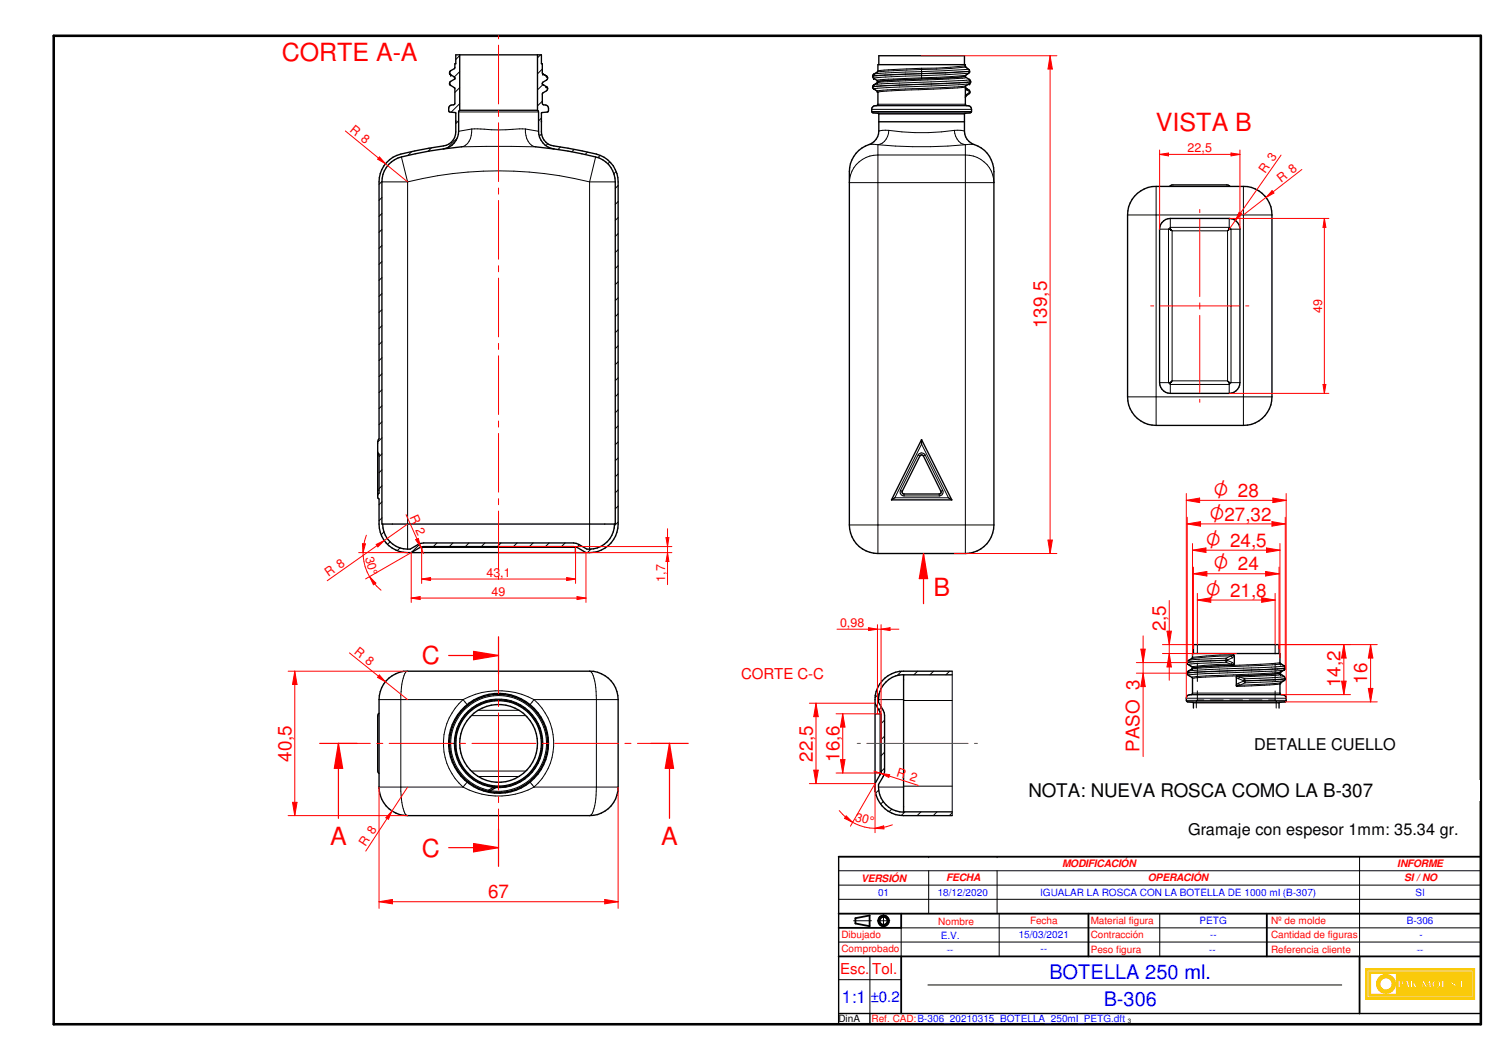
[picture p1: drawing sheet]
<svg xmlns="http://www.w3.org/2000/svg" width="420mm" height="297mm" viewBox="0 0 420 297" stroke-linecap="round" stroke-linejoin="round" font-family="sans-serif">
<path d="M15.1 10h400v277h-400z" fill="none" stroke="#000" stroke-width=".72"/>
<g fill="none" stroke="#000" stroke-width=".51">
<path d="M235.1 256h180M239.8 257.3v1.5M243.7 256.5v3M355.1 256v12M235.1 268h180M235.1 260h17.5M381.1 268v16"/>
<circle cx="247.7" cy="258" r="1.51"/>
<circle cx="247.7" cy="258.1" r="1.12"/>
</g>
<path d="M235.1 240.1v46.9h180v-46.9M235.1 284h180M243.8 284v3" fill="none" stroke="#000" stroke-width=".38"/>
<g fill="none" stroke="#000" stroke-width=".28">
<path d="M235.1 252h180M239.3 258h5M245.9 258h3.5M247.6 256.3v3.5M260.3 244v12M279.5 244v12M280.1 256v12M325.1 256v12M381.1 240.1v27.9M235.1 274.5h17.5M235.1 264h180M252.6 260v8"/>
<path d="M260.1 276h116"/>
</g>
<g fill="#faca0a">
<path d="M382.8 271.4v8.6h30.5v-8.6zM383.2 271.9h29.7v7.7h-29.7z" fill-rule="evenodd"/>
<path d="M383.7 272.3v6.8h28.7v-6.8zM408.2 276.5a.3 .3 0 0 1 .6 0 .3 .3 0 0 1-.6 0zM409.3 274.7h.6v1.9h.8v.2h-1.4zM411 276.4l.3-.1 .1 .4-.4 .1zM384.2 272.8h7.2v5.8h-7.2zM391.9 274.7h.9a.67 .67 0 0 1 .7 .9 .67 .67 0 0 1-1 .4v.8h-.6zM394.1 274.7h.5l.6 2.1h-.6l-.1-.4h-.6l-.2 .4h-.2zM395.3 274.7h.6v1l.8-1h.2l-.5 .7 .8 1.4h-.7l-.4-.9-.2 .9h-.6zM397.3 275.6h.7v.2h-.7zM398.8 274.7h.3l.7 1.4 .8-1.4h.3l.3 2.1h-.7v-1.3l-.7 1.3h-.2l-.7-1.2v1.2h-.5zM401.6 275.2a1.22 1.22 0 0 1 1.8-.3 1.22 1.22 0 0 1 0 1.8 1.22 1.22 0 0 1-1.8-.3l-.2-.4zM404.1 274.7h.6v1.9h.8v.2h-1.4zM406.7 275a.74 .74 0 0 1 .8-.3 .74 .74 0 0 1 .5 .6l-.2 .1a.37 .37 0 0 0-.3-.5 .37 .37 0 0 0-.4 .4l.3 .1a.73 .73 0 0 1 .7 .8 .73 .73 0 0 1-.8 .7 .73 .73 0 0 1-.7-.8h.3a.37 .37 0 0 0 .2 .5 .37 .37 0 0 0 .5-.3l-.2-.2a.75 .75 0 0 1-.7-1.1z" fill-rule="evenodd"/>
</g>
<g fill="none" stroke="#faca0a" stroke-width=".28">
<path d="M391.9 274.7h.9a.6 .6 0 0 1 .7 .5 .6 .6 0 0 1-.6 .7l-.4 .1v.8h-.6zM392.7 276h.1M394.1 274.7h.5l.6 2.1h-.6l-.1-.4h-.6l-.2 .4h-.2zM395.3 274.7h.6v1l.8-1h.2l-.5 .7 .8 1.4h-.7l-.4-.9-.2 .9h-.6zM398.8 274.7h.3l.7 1.4 .8-1.4h.3l.3 2.1h-.7v-1.3l-.7 1.3h-.2l-.7-1.2v1.2h-.5zM406.9 276.3h.1M406.9 276.2v-.1h-.3a.73 .73 0 0 0 .5 .7 .73 .73 0 0 0 .8-.2M406.9 276.3l.1 .3h.3M407.3 276.6h.1M407.4 274.7h.1M407.4 275.4l-.3-.1a.37 .37 0 0 1 .4-.4 .37 .37 0 0 1 .3 .5l.2-.1v-.2a.73 .73 0 0 0-.8-.4 .73 .73 0 0 0-.6 .6l.2 .5 .9 .6M407.4 275.5h.1"/>
<path d="M407.4 275.5a.72 .72 0 0 1 .6 .4 .72 .72 0 0 1-.1 .7M407.7 276.4h.1M407.7 276.4l-.4 .2M407.9 276.6h.1"/>
<circle cx="402.7" cy="275.8" r="1.17"/>
</g>
<path d="M386.4 274.1a2.68 2.68 0 0 1 2.9-.9 2.68 2.68 0 0 1 1.8 2.4h-.9a1.72 1.72 0 0 0-2.6-1.4 1.72 1.72 0 0 0 0 3 1.72 1.72 0 0 0 2.6-1.4h.9a2.66 2.66 0 0 1-3.5 2.4 2.66 2.66 0 0 1-1.2-4.1z" fill-rule="evenodd" fill="#faca0a"/>
<path d="M386.6 273.9a2.68 2.68 0 0 1 2.8-.7 2.68 2.68 0 0 1 1.7 2.4h-.9a1.74 1.74 0 0 0-2.6-1.4 1.74 1.74 0 0 0 0 3 1.74 1.74 0 0 0 2.6-1.4h.9a2.66 2.66 0 0 1-3.7 2.3 2.66 2.66 0 0 1-.8-4.2z" fill="none" stroke="#faca0a" stroke-width=".28"/>
<path d="M392.5 275a.41 .41 0 0 1 .4 .4 .41 .41 0 0 1-.4 .4z" fill-rule="evenodd" fill="#faca0a"/>
<path d="M392.5 275a.41 .41 0 0 1 .4 .4 .41 .41 0 0 1-.4 .4z" fill="none" stroke="#faca0a" stroke-width=".28"/>
<path d="M394.2 275.3l.2 .8h-.5z" fill="#faca0a"/>
<path d="M394.2 275.3l.2 .8h-.5z" fill="none" stroke="#faca0a" stroke-width=".28"/>
<path d="M402.2 275.2a.76 .76 0 0 1 1 .1 .76 .76 0 0 1-.2 1.1 .61 .61 0 0 1-.7 .2 .61 .61 0 0 1-.3-.8z" fill-rule="evenodd" fill="#faca0a"/>
<path d="M382.8 271.4h30.5v8.6h-30.5zM383.2 271.9h29.7v7.7h-29.7zM383.7 272.3h28.7v6.8h-28.7zM384.2 272.8h7.2v5.8h-7.2zM397.3 275.6h.7v.2h-.7zM402.3 275a.79 .79 0 0 1 .9 .8 .79 .79 0 0 1-.9 .8 1.04 1.04 0 0 1 0-1.6zM404.1 274.7h.6v1.9h.8v.2h-1.4zM408.3 276.4a.27 .27 0 0 1 .4 0 .27 .27 0 0 1-.2 .4zM409.3 274.7h.6v1.9h.8v.2h-1.4zM411 276.4l.3-.1 .1 .4-.4 .1z" fill="none" stroke="#faca0a" stroke-width=".28"/>
<path d="M235.1 240.1h180M239.8 258.8l3.9 .7M243.7 256.5l-3.9 .8M252.6 256v4M305.1 256v12M252.6 268v16" fill="none" stroke="#000" stroke-width=".51"/>
<g fill="none" stroke="#000" stroke-width=".28">
<path d="M258.3 19.1l-12.2 .8M258.3 19.1v1M270.7 18.8l1 .8 .1 .4-23.8 1.1-3.4 .3M270.7 18.8l-.2-.3-8.1 .6h-4.1M270.7 18.8l-4.1 .4-16.1 .6-4.6 .4M270.7 18.8h.1M271.6 19.5l-13.3 .6M244.3 30.6h28M244.3 31.2h28M244.7 24.3l-.1 .1M244.7 24.3h-.1M244.7 31.6h27.2"/>
<path d="M245.2 29.6h26.2M245.7 29.6h25.2M246.1 29.2h24.5M246.2 31.7h24.3M246.2 22.8l-.1 .1M246.3 32h24M249.1 36.5l-2.8 .2M249.1 36.5a64.2 64.2 0 0 0 18.4 0M249.1 36.5a4 4 0 0 1-3 4.1M250.6 22.4l-4.3 .4M252.3 22.4l-6.2 .4M254.2 22.3l-2.6 .1"/>
<path d="M258.3 20.1v.5l-10.2 .4-3.5 .3M258.3 20.1l-10 .3-3.4 .4M258.3 22.1l-4.9 .2M265.5 21.8l-10.1 .4M266.5 21.8l4-.4-3.5 .4-8.7 .3M267.5 36.5l2.8 .2M267.5 36.5a4.1 4.1 0 0 0 3.1 4.1M270.5 24.4l-5 .4-17 .7-2.4 .4M270.6 24.8l.3 .4M270.7 24l-3.2 .4-18.8 .8-2.8 .3M270.7 24.7l.2 .5M270.8 21.8l-24.9 1.4"/>
<path d="M270.9 26.5l-.3 .4M270.9 25.2l.9 .5M270.9 26.5l-.1 .4M271.2 23.1l-26.5 1.2M271.2 23l-22.9 1-3.6 .3M271.5 20.5l-.8 .6-4.1 .4-17.6 .7-3.1 .3M271.5 20.5l.3-.5-13.5 .7v1.4M271.5 20.5l-26.6 1.4M271.6 25.2l.2 .5M271.8 25.7l-.2 .5M271.8 23.5l-6.6 .4-16.6 .7-3.7 .3M271.8 22.3l-1.9 .3-21.4 .8-3.6 .3"/>
<path d="M271.8 25.7h.1M271.9 25.8l-1 .7M272.1 22.9l-.9 .2M272.1 22.9l-.9 .1M240 46.1a8 8 0 0 1 6.1-2.7h24.5a8 8 0 0 1 8 7.8h-40.5a8 8 0 0 1 1.9-5.1zM243.6 40.5l2.5 .1M246.1 40.6v114.5M246.1 40.6a131.2 131.2 0 0 0 24.5 0M270.6 40.6v114.5M273.1 40.5l-2.5 .1M252.4 137.4a1.09 1.09 0 0 0 1 1.6M252.4 137.4l.5 .3"/>
<path d="M253.4 139h9.9M253.4 138.4v.6M257.3 127.5l-4.9 9.9M257.3 127.5a1.13 1.13 0 0 1 2 0M257.3 127.5l.5 .3M258.3 124.5l7.5 15h-15zM259.3 127.5l4.9 9.9M259.3 127.5l-.5 .3M263.3 138.4v.6M264.2 137.4a1.09 1.09 0 0 1-.9 1.6M264.2 137.4l-.5 .3M238.1 147.1h40.5"/>
<path d="M235.1 248h180M235.1 244h180M235.1 240h180M260.3 240.1h.1M279.5 240.1h.1M243.8 268v16M252.6 260h162.5"/>
</g>
<g fill="none" stroke="#000" stroke-width=".38">
<path d="M246.3 18.1v-2.5h24v2.5M270.5 18.5l1.1 1 .2 .5M270.6 18.6v-.5h-24.5v1.8l-1.4 1.1-.1 .3 .1 .5 1.4 1.1M246.1 22.9l-.2 .3a1.83 1.83 0 0 0-1.3 1.1M246.3 34.1h24M270.6 24.4l.4 .5M270.6 21.3l.1 .4 1 .6 .4 .6M270.8 24.8l.8 .4 .3 .6-1.3 1.5M271 20.9l-.5 .5M271.8 20l-.1 .3-.6 .5M272.1 22.9a1.65 1.65 0 0 1-1.4 1.1l-.1 5.2a1.01 1.01 0 0 0 1.2 .5 1.42 1.42 0 0 1 .4 1.8l-1.8 .3-.1 4.9a4 4 0 0 0 2.8 3.8 8 8 0 0 1 5.5 7.6v99a8 8 0 0 1-8 8h-24.5a8 8 0 0 1-8-8v-99a8.3 8.3 0 0 1 6.2-7.9 4.1 4.1 0 0 0 2-3.5v-4.7l-.1-.3-1.5-.1a1.18 1.18 0 0 1-.3-1.4 1.18 1.18 0 0 1 1.3-.6l.4-.4v-3.3l-.2-.3a1.78 1.78 0 0 1-1.3-1.2M250.8 139.5l-.9 .6"/>
<path d="M257.8 127.8a.55 .55 0 0 1 1 0l4.9 9.9a.51 .51 0 0 1-.4 .7h-9.9a.55 .55 0 0 1-.5-.7zM258.3 123.2l-8.4 16.9M258.3 123.2l8.5 16.9M258.3 123.2v1.3M265.8 139.5l1 .6M249.9 140.1h16.9"/>
</g>
<g fill="#000">
<circle cx="270.5" cy="18.5" r=".19"/>
<circle cx="244.6" cy="24.3" r=".19"/>
<circle cx="244.9" cy="22" r=".19"/>
<circle cx="244.9" cy="20.8" r=".19"/>
<circle cx="244.9" cy="23.7" r=".19"/>
<circle cx="245.9" cy="22.6" r=".19"/>
<circle cx="245.9" cy="25.6" r=".19"/>
<circle cx="245.9" cy="23.2" r=".19"/>
<circle cx="246.1" cy="22.9" r=".19"/>
<circle cx="271" cy="24.9" r=".19"/>
<circle cx="271.7" cy="22.3" r=".19"/>
<circle cx="271.8" cy="20" r=".19"/>
<circle cx="271.8" cy="23.5" r=".19"/>
<circle cx="272.1" cy="22.9" r=".19"/>
</g>
<g fill="#fff">
<path d="M351.6 206.1h51.4v5.1h-51.4z" fill-rule="evenodd"/>
<path d="M333 230h78.6v5.1h-78.6z" fill-rule="evenodd"/>
</g>
<g fill="none" stroke="#000" stroke-width=".28">
<path d="M106.2 196h23.6M114.2 188.1a1.38 1.38 0 0 0-1 1.3l-.6 2.3-.3 3.2v26.8l.3 3.2 .6 2.4a1.38 1.38 0 0 0 1 1.3M129.8 196a21.2 21.2 0 0 1 19.9 0M129.8 196a16.4 16.4 0 0 0 0 24.6M129.8 196l1.1 1.4M134 199.1h11.5M149.7 196a16.4 16.4 0 0 1 0 24.6M149.7 196h23.6M149.7 196l-1.1 1.4M165.3 188.1a1.95 1.95 0 0 1 1.2 1.9l.5 2.7 .2 3.3v24.6a14.5 14.5 0 0 1-1.4 7.7l-.5 .3M126 208.3h1.5M130.9 219.2l-1.1 1.4"/>
<path d="M132.1 216.1h15.3M132.1 200.5h15.3M134 217.6h11.5M148.6 219.2l1.1 1.4M106.2 220.6h23.6M129.8 220.6a20.9 20.9 0 0 0 19.9 0M136.9 221.4l-.1 .3M136.9 221.4a13.4 13.4 0 0 1-7.5-21.6 13.4 13.4 0 0 1 22.7 3.1 13.4 13.4 0 0 1-13 18.8l-1.6-.1M136.9 221.4l.4 .3M138.3 220.7l-1.4 .7M138.3 220.7a12.4 12.4 0 0 1-9.2-18.8 12.4 12.4 0 0 1 21-.5 12.4 12.4 0 0 1-8.3 19.2l-2.9 .1M138.3 220.7l.3 .2"/>
<path d="M139 220.6l-.7 .1M149.7 220.6h23.6"/>
</g>
<g fill="none" stroke="#000" stroke-width=".38">
<path d="M106.2 199.9l-.3 .9v15.1l.3 .8M108.2 190.8a8.1 8.1 0 0 1 6-2.7h51.1a8 8 0 0 1 8 7.9v24.6a8 8 0 0 1-8 8h-51.1a8 8 0 0 1-8-8v-24.6a8.2 8.2 0 0 1 2-5.2zM105.9 208.3h.3M137.2 221.7a13.7 13.7 0 0 1-8.3-21.8 13.7 13.7 0 0 1 23.2 2.5 13.7 13.7 0 0 1-1.6 14.4 13.7 13.7 0 0 1-13.6 4.9M139.2 220.6l-1.9 1.1"/>
<circle cx="139.7" cy="208.3" r="10.9"/>
<circle cx="139.7" cy="208.3" r="14"/>
<circle cx="139.7" cy="208.3" r="12"/>
<circle cx="139.8" cy="208.3" r="12.3"/>
</g>
<g fill="#000">
<circle cx="137.3" cy="221.7" r=".19"/>
<circle cx="142.2" cy="221.8" r=".19"/>
</g>
<path d="M94.9 208.3h8.9M105.6 208.3h1.7M109.1 208.3h17.9M128.8 208.3h1.7M132.3 208.3h17.9M152 208.3h1.7M155.5 208.3h17.9M175.2 208.3h1.7M178.7 208.3h9" fill="none" stroke="#f00" stroke-width=".28"/>
<path d="M100.1 208.3h-5.2v21M182.4 208.3h5.3" fill="none" stroke="#f00" stroke-width=".34"/>
<path d="M94.9 208.3l1.1 7h-2.3z" fill="#f00"/>
<path d="M94.9 208.3l1.1 7h-2.3zM187.7 208.3v21" fill="none" stroke="#f00" stroke-width=".34"/>
<path d="M187.7 208.3l1.1 7h-2.3z" fill="#f00"/>
<path d="M89.6 208.3h5.3M187.7 208.3l1.1 7h-2.3zM187.7 208.3h5.2" fill="none" stroke="#f00" stroke-width=".34"/>
<g fill="none" stroke="#000" stroke-width=".28">
<path d="M128.9 15.6l-1.1 1.1M151.5 15.4l-.8 .8M152 19.3l-1.3 1.4M128.1 38.7l-2.6 2.7M128.6 33.8l-.8 .8M128.6 31.4h22.3M128.9 20.1l-1.6 1.5M128.9 24.6l-1.4 1.3M128.9 29l-2.4 2.4M132.2 36.2l-3.6 .6M132.2 36.2l.8-.1a80.5 80.5 0 0 0 13.5 0l.8 .1M132.2 36.2a4.4 4.4 0 0 1-2.9 4.9h20.9a4.4 4.4 0 0 1-2.9-4.9"/>
<path d="M147.3 36.2l3.6 .6M151.8 33.1l-.9 .8M151.8 37.5l-.6 .7M152 28.4l-1.3 1.3M152.2 23.7l-1.5 1.5M153.7 31.1l-.3 .3M107 50.8l-.8 .8M107 55.3l-.8 .8M107 59.8l-.8 .8M107 51h7.2M112.5 44l1.7 7M114.2 51v102.9"/>
<path d="M114.2 51a106.8 106.8 0 0 1 51.1 0M115.4 42.5l-1.1 1.1M120.9 41.4l-.9 1M153.5 40.3l-.5 .5M157.1 41.2l-.7 .7M160.9 41.9l-.6 .6M164.7 42.6l-.7 .7M165.3 51v102.9M165.3 51h7.2M167 44l-1.7 7M168.2 43.6l-.6 .6M170.9 45.3l-.5 .6"/>
<path d="M172.7 48l-.6 .7M173.3 52l-.8 .8M173.3 56.5l-.8 .8M107 64.3l-.8 .8M107 68.8l-.8 .8M107 73.3l-.8 .8M107 77.8l-.8 .8M173.3 61l-.8 .8M173.3 65.4l-.8 .9M173.3 70l-.8 .7M173.3 74.5l-.8 .7M173.3 79l-.8 .8"/>
<path d="M107 82.3l-.8 .8M107 86.8l-.8 .7M107 91.3l-.8 .8M107 95.8l-.8 .8M173.3 83.4l-.8 .8M173.3 87.9l-.8 .8M173.3 92.4l-.8 .8M173.3 96.9l-.8 .8M107 100.2l-.8 .8M107 104.7l-.8 .8M107 109.2l-.8 .8M107 113.7l-.8 .8"/>
<path d="M107 118.2l-.8 .8M173.3 101.4l-.8 .8M173.3 105.9l-.8 .8M173.3 110.4l-.8 .8M173.3 114.9l-.8 .8M173.3 119.3l-.8 .8M105.9 127.3l.3 .3M105.9 137.2l.3 .2M107 122.7l-1.1 1.2M107 127.2l-.8 .8M107 131.7l-.8 .8M107 136.1l-.8 .8"/>
<path d="M173.3 123.8l-.8 .8M173.3 128.3l-.8 .8M173.3 132.8l-.8 .8M173.3 137.3l-.8 .8M107 140.6l-.8 .8M107 145.1l-.8 .8M107.6 149.1l-.8 .8M109.3 151.8l-.7 .7M112.1 153.5l-.8 .8M117.8 152.3l-2.5 2.5M117.9 153.4h.2M118.3 154.9v-1.5h42.9v1.5"/>
<path d="M118.6 153.2h.1M122.5 152.1l-1 1.1M126.9 152.1l-.9 1.1M131.4 152.1l-.9 1.1M135.9 152.1l-1 1.1M140.4 152.1l-1 1.1M144.9 152.1l-1 1.1M149.4 152.1l-1 1.1M153.9 152.1l-1 1.1M158.4 152.1l-1 1.1M160.8 153.2h.1M160.9 153.2h.2"/>
<path d="M162.4 152.7l-1 .7M165.7 153.8l-1 1.1M173.3 141.8l-.8 .8M173.3 146.3l-1.1 1"/>
</g>
<g fill="none" stroke="#000" stroke-width=".38">
<path d="M128.9 15.4v15.5M150.7 15.4v15.5M126 23.4l.1 .3M126.1 23.7l1.4 1v4.3a1.04 1.04 0 0 1-1.2 .5 1.25 1.25 0 0 0-.2 1.9l1.7 .3v5.3a4 4 0 0 1-3.5 3.9 92.6 92.6 0 0 0-13.1 2.7 7.9 7.9 0 0 0-5 7.4v71.9l-.3 1.3v15.1l.3 .5v7.1a8 8 0 0 0 8 8h51.1a8 8 0 0 0 8-8v-95.9a8 8 0 0 0-6.1-7.8l-12-2.3a3.9 3.9 0 0 1-3.4-3.9v-5.3l1.6-.3a1.16 1.16 0 0 0 .3-1.4 1.16 1.16 0 0 0-1.4-.6l-.3-.4 .1-2.8a2.05 2.05 0 0 0 1.4-1.3l-.2-.5-1.1-.7M126.1 23.7l.2 .3M126.1 20.8l.2 .2M127.3 21.5l.2 .6-1.3 .8-.2 .5M127.3 21.6l.1 .1M128.9 30.9l-.3 .5v5.4a5 5 0 0 1-4.4 4.9M128.9 30.9h21.8M150.7 30.9l.2 .5v5.4a5 5 0 0 0 4.4 4.9M152 23.4l.2 .3"/>
<path d="M152.2 20.7l-.2-.3v-2.5h-.2v-2.5h-24v2.5h-.3v1.2l-1.3 .8a.68 .68 0 0 0 .1 1.1l1 .5M152.2 20.7l1 .6 .3 .6a2.19 2.19 0 0 1-1.4 1.3l-.1 .2M152.2 20.7l.9 .6M152.2 23.7l.2 .2M124.2 41.7a95.9 95.9 0 0 0-12.7 2.6 7.3 7.3 0 0 0-4.5 6.7v95.9h65.5v-95.9a7.2 7.2 0 0 0-5.5-7l-7.8-1.7-3.9-.6M129.3 41.1l-5.1 .6M150.2 41.1l5.1 .6M105.9 126.7l.3 .6v10.9l-.3 .6M107.3 146.9a7.1 7.1 0 0 0 7.7 7l2.2-1.3 1.5-.5h42.1l1.5 .5a5.1 5.1 0 0 0 6.1 .5 7 7 0 0 0 3.8-6.2M115.3 154.9l2.4-1.5 1-.2h42.1l1 .2 2.4 1.5"/>
</g>
<g fill="#000">
<circle cx="126" cy="20.4" r=".19"/>
<circle cx="126" cy="23.4" r=".19"/>
<circle cx="126.3" cy="21" r=".19"/>
<circle cx="126.4" cy="21" r=".19"/>
<circle cx="127.5" cy="21.9" r=".19"/>
<circle cx="127.8" cy="33.9" r=".19"/>
<circle cx="151.8" cy="33.9" r=".19"/>
<circle cx="152" cy="23.4" r=".19"/>
<circle cx="152.1" cy="20.7" r=".19"/>
<circle cx="152.2" cy="20.7" r=".19"/>
<circle cx="153.1" cy="24.3" r=".19"/>
<circle cx="153.2" cy="21.3" r=".19"/>
<circle cx="153.2" cy="24.3" r=".19"/>
</g>
<path d="M258.3 15.6h37.9M294.3 15.6l.7 3.7h-1.3zM267.5 155.1h28.7" fill="none" stroke="#f00" stroke-width=".28"/>
<path d="M294.3 15.6l.7 3.7h-1.3z" fill="#f00"/>
<path d="M293.7 151.3h1.3l-.7 3.8z" fill="none" stroke="#f00" stroke-width=".28"/>
<path d="M293.7 151.3h1.3l-.7 3.8z" fill="#f00"/>
<path d="M294.3 15.6v139.5M139.7 154.9h48.6M139.7 153.2h48.6M187.1 154.9l.4 2.5h-.8z" fill="none" stroke="#f00" stroke-width=".28"/>
<path d="M187.1 154.9l.4 2.5h-.8z" fill="#f00"/>
<path d="M186.7 150.7h.8l-.4 2.5z" fill="none" stroke="#f00" stroke-width=".28"/>
<path d="M186.7 150.7h.8l-.4 2.5z" fill="#f00"/>
<path d="M105.4 152.6l2.3-1.1-1.8 1.7zM114.2 146.9l-22.5 15.8M187.1 148.2v15.6" fill="none" stroke="#f00" stroke-width=".28"/>
<path d="M105.4 152.6l2.3-1.1-1.8 1.7z" fill="#f00"/>
<path d="M96.8 36.7l17.4 14.3M106.4 44l1.7 1.9-2.2-1.3z" fill="none" stroke="#f00" stroke-width=".28"/>
<path d="M106.4 44l1.7 1.9-2.2-1.3z" fill="#f00"/>
<path d="M109.9 227.2l-1 2.4-.7-.4zM114.2 220.6l-11.7 17.9" fill="none" stroke="#f00" stroke-width=".28"/>
<path d="M109.9 227.2l-1 2.4-.7-.4z" fill="#f00"/>
<path d="M97.9 183l16.3 13M106.3 189.1l1.7 2-2.2-1.3z" fill="none" stroke="#f00" stroke-width=".28"/>
<path d="M106.3 189.1l1.7 2-2.2-1.3z" fill="#f00"/>
<path d="M258.9 155.2v14" fill="none" stroke="#f00" stroke-width=".34"/>
<path d="M258.9 155.2l1.1 6.9h-2.3z" fill="#f00"/>
<path d="M258.9 155.2l1.1 6.9h-2.3z" fill="none" stroke="#f00" stroke-width=".34"/>
<g fill="none" stroke="#000" stroke-width=".28">
<path d="M324.1 52.2v67M348.5 52.2v67M316 60.2h40.5M325 64.2l2.9 .1M328 61.2l.1 2.8M328.1 64.4h.1M328.1 64.1l.1 .1M328.2 64.3h.1M328.2 64.5l.3 .2M328.4 64.5l.1 .2M328.5 64.7h15.6M328.5 64.7v42"/>
<path d="M344.1 64.7v42M344.2 64.6h-.1M344.3 64.5l-.2 .2M344.4 64.2l-.2 .3M344.5 64v.2M344.5 63.7h-16.5l-.5 .5v43l.5 .5h16.5l.5-.5M344.5 61.2v2.5M344.5 63.7l.5 .5v43M344.6 64.3l-.2 .1M347.5 64.2l-2.7 .1M316 111.2h40.5M325 107.2h2.6"/>
<path d="M327.7 107.2h-.1M327.8 107.2h.1M328.1 107.4l-.1 2.8M328.2 107.1v.1M328.3 106.9l-.4 .2M328.5 106.8h-.1M328.5 106.7h15.6M328.5 106.7l-.2 .3M328.5 106.7v.1M344.1 106.7l.1 .2M344.1 106.8h.1M344.2 107l.2 .2"/>
<path d="M344.3 106.9l.4 .2M344.5 107.3v.2M344.5 107.5v2.7M344.7 107.2h.1M345 107.2h2.5"/>
</g>
<path d="M318 55a7.9 7.9 0 0 1 6.1-2.8h24.4a8 8 0 0 1 8 8v51a8 8 0 0 1-8 8h-24.4a8 8 0 0 1-8.1-8v-51a7.6 7.6 0 0 1 2-5.2zM327.9 52.2l.8-.4h15.1l1 .4M325.7 62.4a2.85 2.85 0 0 1 2.3-1.2h16.5a3.1 3.1 0 0 1 3 3v43a3.1 3.1 0 0 1-3 3h-16.5a3.1 3.1 0 0 1-3-3v-43l.3-1.3z" fill="none" stroke="#000" stroke-width=".38"/>
<g fill="none" stroke="#f00" stroke-width=".28">
<path d="M139.7 10v.9M139.7 12.7v16.4M139.7 30.9v1.7M139.7 34.4v16.5M139.7 52.7v1.7M139.7 56.2v16.4M139.7 74.5v1.7M139.7 77.9v16.5M139.7 96.2v1.7M139.7 99.7v16.5M139.7 118v1.7M139.7 121.5v16.4"/>
<path d="M139.7 139.7v1.7M115.3 154.9v13.9M139.7 143.2v16.5M164.2 154.9v13.9M115.3 167.6l2.5-.4v.8zM139.7 161.5v.8"/>
</g>
<path d="M115.3 167.6l2.5-.4v.8z" fill="#f00"/>
<path d="M161.7 167.2l2.5 .4-2.5 .4z" fill="none" stroke="#f00" stroke-width=".28"/>
<path d="M161.7 167.2l2.5 .4-2.5 .4z" fill="#f00"/>
<path d="M118.2 153.2v10.3M161.3 153.2v10.3M115.3 167.6h48.9M118.2 162.3l2.5-.5v.9z" fill="none" stroke="#f00" stroke-width=".28"/>
<path d="M118.2 162.3l2.5-.5v.9z" fill="#f00"/>
<path d="M158.8 161.8l2.5 .5-2.5 .4z" fill="none" stroke="#f00" stroke-width=".28"/>
<path d="M158.8 161.8l2.5 .5-2.5 .4z" fill="#f00"/>
<path d="M113.8 144.2l4.9 11M116.5 151.2l.8-.3 .6 2.4zM118.2 162.3h43.1" fill="none" stroke="#f00" stroke-width=".28"/>
<path d="M116.5 151.2l.8-.3 .6 2.4z" fill="#f00"/>
<path d="M100.5 154.9h13.7M101.6 152.4h.8l-.6 2.5zM115.3 154.9l-12.8 7.3" fill="none" stroke="#f00" stroke-width=".28"/>
<path d="M101.6 152.4h.8l-.6 2.5z" fill="#f00"/>
<path d="M103.6 161.6l1.8 1.8-.7 .5z" fill="none" stroke="#f00" stroke-width=".28"/>
<path d="M103.6 161.6l1.8 1.8-.7 .5z" fill="#f00"/>
<path d="M344.5 61.2h28M371.2 61.2l.4 2.5h-.8zM344.5 110.2h28M102.7 150a13.5 13.5 0 0 0 4.1 15.4" fill="none" stroke="#f00" stroke-width=".28"/>
<path d="M371.2 61.2l.4 2.5h-.8z" fill="#f00"/>
<path d="M370.8 107.7h.8l-.4 2.5z" fill="none" stroke="#f00" stroke-width=".28"/>
<path d="M370.8 107.7h.8l-.4 2.5z" fill="#f00"/>
<path d="M325 42v22.2M325 43.3l2.5-.4v.8zM347.5 42v22.2M371.2 61.2v49" fill="none" stroke="#f00" stroke-width=".28"/>
<path d="M325 43.3l2.5-.4v.8z" fill="#f00"/>
<path d="M345 42.9l2.5 .4-2.5 .4z" fill="none" stroke="#f00" stroke-width=".28"/>
<path d="M345 42.9l2.5 .4-2.5 .4z" fill="#f00"/>
<path d="M325 43.3h22.5M347.3 59.5l.8 .4-1.8 1.9zM359.1 43.5l-14.6 20.7" fill="none" stroke="#f00" stroke-width=".28"/>
<path d="M347.3 59.5l.8 .4-1.8 1.9z" fill="#f00"/>
<path d="M356.6 53.4l.5 .7-2.2 1.2zM364.9 47.5l-16.4 12.7" fill="none" stroke="#f00" stroke-width=".28"/>
<path d="M356.6 53.4l.5 .7-2.2 1.2z" fill="#f00"/>
<g fill="none" stroke="#f00" stroke-width=".28">
<path d="M336.3 58.7v.9M336.3 61.4v21.7M322.5 85.7h.9M325.2 85.7h22.2M336.3 84.9v1.7M336.3 88.4v21.7M349.2 85.7h.8M336.3 111.9v.8M139.7 183.7v10.8M139.7 196.3v1.7M139.7 199.8v21.6M139.7 223.2v1.7"/>
<path d="M139.7 226.7v10.8"/>
</g>
<path d="M125.8 183.7h13.9v5.2M139.7 232.3v5.2" fill="none" stroke="#f00" stroke-width=".34"/>
<path d="M132.7 182.5l7 1.2-7 1.2z" fill="#f00"/>
<path d="M132.7 182.5l7 1.2-7 1.2zM125.8 237.5h13.9" fill="none" stroke="#f00" stroke-width=".34"/>
<path d="M132.7 236.4l7 1.1-7 1.2z" fill="#f00"/>
<path d="M139.7 178.4v5.3M132.7 236.4l7 1.1-7 1.2zM139.7 237.5v5.3" fill="none" stroke="#f00" stroke-width=".34"/>
<g fill="none" stroke="#000" stroke-width=".28">
<path d="M246.2 196h7.1M246.5 194.3l-1.2 1.2M246.7 199.6v.3M247 198.2l-.7 .7M252.7 188.1l-1.3 1.2M253.3 196.3h13.6M257.2 188.1l-1.1 1M261.7 188.1l-1.1 1M266.2 188.1l-1.1 1M266.9 188.1v40.5M245.3 200.1h1.4M246.7 200.1v16.5h-1.4"/>
<path d="M246.7 216.7v.2M246.9 200.4l.1 .1M247.9 201.8l-.9 1M247.9 206.3l-.9 1M247.9 210.8l-.9 1M247.9 215.3l-1 1M246.2 220.6h7.1M246.3 221.4l-.9 .8M247.6 224.6l-.8 .7M250 226.7l-.8 .8M253.3 220.3h13.6M253.7 227.5l-1.1 1"/>
<path d="M258.1 227.5l-1 1.1M262.6 227.5l-1 1.1M266.9 227.8l-.8 .8"/>
</g>
<circle cx="253.3" cy="189.1" r=".19" fill="#000"/>
<path d="M245.3 197.1l1.4 2.5 .3 .9v15.6l-.3 1-1.4 2.5M253.3 189.1a7.1 7.1 0 0 0-7.1 7.7l1.4 2.3 .3 1.4v15.6l-.3 1.5a5.1 5.1 0 0 0-.6 6.1 7 7 0 0 0 6.3 3.9v-38.5h13.6M266.9 188.1h-13.6a8 8 0 0 0-8 7.9v24.6a8 8 0 0 0 8 8h13.6M253.3 227.5h13.6" fill="none" stroke="#000" stroke-width=".38"/>
<path d="M80.8 188.1h33.4M82.6 188.1l.7 3.7h-1.3zM80.8 228.6h33.4" fill="none" stroke="#f00" stroke-width=".28"/>
<path d="M82.6 188.1l.7 3.7h-1.3z" fill="#f00"/>
<path d="M82 224.8h1.3l-.7 3.8z" fill="none" stroke="#f00" stroke-width=".28"/>
<path d="M82 224.8h1.3l-.7 3.8z" fill="#f00"/>
<path d="M82.6 188.1v40.5M106.2 220.6v34M173.3 220.6v34M169.5 252.1l3.8 .6-3.8 .6z" fill="none" stroke="#f00" stroke-width=".28"/>
<path d="M169.5 252.1l3.8 .6-3.8 .6z" fill="#f00"/>
<path d="M106.2 252.7l3.8-.6v1.2z" fill="none" stroke="#f00" stroke-width=".28"/>
<path d="M106.2 252.7l3.8-.6v1.2z" fill="#f00"/>
<path d="M243.4 175.9l2.5 .4-2.5 .4zM245.9 175v25.1M247 175v33.3M106.2 252.7h67.1" fill="none" stroke="#f00" stroke-width=".28"/>
<path d="M243.4 175.9l2.5 .4-2.5 .4z" fill="#f00"/>
<path d="M247 176.3l2.5-.4v.8z" fill="none" stroke="#f00" stroke-width=".28"/>
<path d="M247 176.3l2.5-.4v.8z" fill="#f00"/>
<path d="M234.6 176.3h17.4M237.2 228.6l1.8 1.8-2.3-1.1zM238.4 231.5l6.9-11.9v13.7" fill="none" stroke="#f00" stroke-width=".28"/>
<path d="M240.3 208.3h.9M242.9 208.3h28.4M273.1 208.3h.9" fill="none" stroke="#808000" stroke-width=".28"/>
<path d="M237.2 228.6l1.8 1.8-2.3-1.1z" fill="#f00"/>
<path d="M245.3 232.1l2.4-.7 .1 .9z" fill="none" stroke="#f00" stroke-width=".28"/>
<path d="M245.3 232.1l2.4-.7 .1 .9z" fill="#f00"/>
<path d="M244.9 216.1l12.5 4M246.8 216.7l2.6 .4-.3 .7zM235.2 227.2a12.7 12.7 0 0 0 14.9 3.9" fill="none" stroke="#f00" stroke-width=".28"/>
<path d="M246.8 216.7l2.6 .4-.3 .7z" fill="#f00"/>
<path d="M234.3 200h12.7M234.3 216.6h12.7M236.2 200l.6 3.8h-1.2z" fill="none" stroke="#f00" stroke-width=".28"/>
<path d="M236.2 200l.6 3.8h-1.2z" fill="#f00"/>
<path d="M235.6 212.9h1.2l-.6 3.7z" fill="none" stroke="#f00" stroke-width=".28"/>
<path d="M235.6 212.9h1.2l-.6 3.7z" fill="#f00"/>
<path d="M226.9 197.1h18.4M228.7 197.1l.7 3.7h-1.3zM226.9 219.6h18.4M236.2 200v16.6" fill="none" stroke="#f00" stroke-width=".28"/>
<path d="M228.7 197.1l.7 3.7h-1.3z" fill="#f00"/>
<path d="M228.1 215.8h1.3l-.7 3.8z" fill="none" stroke="#f00" stroke-width=".28"/>
<path d="M228.1 215.8h1.3l-.7 3.8z" fill="#f00"/>
<path d="M228.7 197.1v22.5M358.5 180.6h27.5M360.2 196.7h25.8M384.2 180.6l.6 3.8h-1.3z" fill="none" stroke="#f00" stroke-width=".28"/>
<g fill="none" stroke="#000" stroke-width=".28">
<path d="M332.5 195.7h28M332.5 196.3h28M332.8 185.9l.1 .2M332.9 186l.2 .3M332.9 196.7h27.3M333.4 194.7h26.2M334.3 194.2h24.5M334.3 196.8h24.4M334.5 197h24M334.7 188.4l-1.9 .2M335.4 196.6l-.1 1.8M335.5 196.3l-.1 .1"/>
<path d="M335.6 193.6v2.6h1.8M335.6 180.6v2.6M335.6 185.8v5.2M339.2 196.2h3.6M343.6 185l.1 .6M343.6 185l.4 .1M343.6 185l-7.8 .3-3 .3M343.7 185.6l1.4 .5M343.7 184.4l-.1 .6M343.7 185.6l-7.7 .3-2.9 .3 1 .6M343.7 184.4l-7.6 .3-3 .4M344 185.1l1.4 .5"/>
<path d="M344 185.1l-9.5 .4-1.6 .1-.1 .1 .1 .3M344 185.1l-.3 .5M344.7 196.2h3.6M345 183.8l-1.3 .6M345 183.8l-3.6 .1-7.3 .6M345 183.8l.4 .6M345.1 186.1l.6 .2M345.1 186.1l-3.7 .1-7.3 .6M345.4 184.4l-1.4 .6-.3-.6M345.4 185.6l.6 .4M345.4 185.6l-.3 .5M345.6 183.6l-.6 .2"/>
<path d="M345.8 183.5l-3.8 .1-7.7 .6M345.8 186.4l-3.8 .1-7.7 .7-.2-.4M346 183.9l-.6 .5M346.5 189.8l.7 .4M346.8 189.6l.7 .1M347.1 191.5l-.6 .5M347.1 191.5l.4 .5M347.2 190.2l1.4 .6 .3-.6M347.5 189.7l1.4 .5M347.5 189.7l-.3 .5M347.5 192l-.7 .2M348.6 190.8l-1.5 .7"/>
<path d="M348.6 190.8l.4 .5M348.9 190.2l.1 .6M349 190.8v.5M349 191.3l-1.5 .7M349 190.8h-.4M350.1 196.2h3.6M350.8 189.2l-12.9 .5-3.6 .4M354.9 187.6l-17.2 .6-4.9 .4M355.6 196.2h1.8M357.4 180.6v2.6M357.4 185.8v5.2M357.4 193.6v2.6"/>
<path d="M357.4 196.2l.1 .1M357.6 196.3l.1 .2M357.7 196.6v1.8M358.7 188.7l-9.2 .6M358.7 191.7l-12 .7M358.8 185.7l-2.4 .3-18.5 .8-3.6 .3M358.8 188.6l-5.4 .5M358.8 191.3l-11.3 .7M358.9 186.1l-24.8 1.4M358.9 188.3l-5.2 .5-15.6 .6-4 .4M358.9 189l-2.4 .3-9 .4M359.9 186.6l-3.5 .3-18.5 .8-4.8 .3"/>
<path d="M359.9 187.7l-3.5 .4-18.5 .7-4.8 .4M359.9 190.7l-3.2 .4-7.7 .2M359.9 189.6l-3.3 .3-7.7 .3M360.2 187.2l-3.6 .3M360.2 187.1l-5.3 .5-17.2 .7M360.2 190.2l-3.3 .3-8.3 .3M360.2 190.1l-3.3 .4-7.9 .3"/>
</g>
<path d="M332.8 188.7a1.95 1.95 0 0 0 1.4 1.2l.1 4.3a.96 .96 0 0 1-1.2 .6 1.25 1.25 0 0 0-.2 1.9l1.6 .1v1.6M333.1 186.3l1 .5M334.1 186.9l.2 .3-.2 .3a1.83 1.83 0 0 0-1.3 1.1M334.5 183.1v-2.5h24v2.5M345.8 183.5l.2 .4v2.1l-.2 .4M346.7 189.4v3M358.7 185.7l1.2 .9 .3 .5-.3 .6-1 .6M358.8 185.7v-2.6h-24.5l-.2 1.4-1.2 .8-.1 .4M358.8 188.7l.1 .3a1.7 1.7 0 0 1 1.3 1.1M358.8 188.5l-.1 .1M358.9 191.3l-.1 2.9a.96 .96 0 0 0 1.1 .6 1.25 1.25 0 0 1 .3 1.9l-1.6 .1-.1 1.6M360.2 190.2a1.78 1.78 0 0 1-1.3 1.1" fill="none" stroke="#000" stroke-width=".38"/>
<g fill="#000">
<circle cx="332.8" cy="188.6" r=".19"/>
<circle cx="333.1" cy="188" r=".19"/>
<circle cx="334.1" cy="187.5" r=".19"/>
<circle cx="334.3" cy="187.2" r=".19"/>
<circle cx="358.7" cy="188.6" r=".19"/>
<circle cx="358.8" cy="188.5" r=".19"/>
<circle cx="358.8" cy="188.7" r=".19"/>
<circle cx="358.8" cy="188.4" r=".19"/>
<circle cx="358.9" cy="188.3" r=".19"/>
<circle cx="358.9" cy="191.3" r=".19"/>
<circle cx="358.9" cy="189" r=".19"/>
<circle cx="358.9" cy="186" r=".19"/>
<circle cx="360.2" cy="190.2" r=".19"/>
</g>
<path d="M384.2 180.6l.6 3.8h-1.3z" fill="#f00"/>
<path d="M383.5 192.9h1.3l-.6 3.8z" fill="none" stroke="#f00" stroke-width=".28"/>
<path d="M383.5 192.9h1.3l-.6 3.8z" fill="#f00"/>
<path d="M332.5 138.3v57.4M360.5 138.3v57.4M332.5 140.2l3.7-.6v1.2zM384.2 180.6v16.1" fill="none" stroke="#f00" stroke-width=".28"/>
<path d="M332.5 140.2l3.7-.6v1.2z" fill="#f00"/>
<path d="M356.8 139.6l3.7 .6-3.7 .6z" fill="none" stroke="#f00" stroke-width=".28"/>
<path d="M356.8 139.6l3.7 .6-3.7 .6z" fill="#f00"/>
<path d="M332.5 140.2h28M332.8 144.9v40.8M332.8 146.8l3.7-.6v1.2zM360.2 144.9v42.3" fill="none" stroke="#f00" stroke-width=".28"/>
<path d="M332.8 146.8l3.7-.6v1.2z" fill="#f00"/>
<path d="M356.5 146.2l3.7 .6-3.7 .6z" fill="none" stroke="#f00" stroke-width=".28"/>
<path d="M356.5 146.2l3.7 .6-3.7 .6z" fill="#f00"/>
<path d="M332.8 146.8h27.4M334.3 152.3v31.3M334.3 154.2l3.7-.7v1.3zM358.8 152.3v32.1" fill="none" stroke="#f00" stroke-width=".28"/>
<path d="M334.3 154.2l3.7-.7v1.3z" fill="#f00"/>
<path d="M355 153.5l3.8 .7-3.8 .6z" fill="none" stroke="#f00" stroke-width=".28"/>
<path d="M355 153.5l3.8 .7-3.8 .6z" fill="#f00"/>
<path d="M334.3 154.2h24.5M334.5 158.9v23M358.5 158.9v23M334.5 160.8l3.8-.7v1.3z" fill="none" stroke="#f00" stroke-width=".28"/>
<path d="M334.5 160.8l3.8-.7v1.3z" fill="#f00"/>
<path d="M354.7 160.1l3.8 .7-3.8 .6z" fill="none" stroke="#f00" stroke-width=".28"/>
<path d="M354.7 160.1l3.8 .7-3.8 .6z" fill="#f00"/>
<path d="M334.5 160.8h24M335.6 166.3v14.3M335.6 168.1l3.8-.6v1.3zM357.4 166.3v14.3" fill="none" stroke="#f00" stroke-width=".28"/>
<path d="M335.6 168.1l3.8-.6v1.3z" fill="#f00"/>
<path d="M353.6 167.5l3.8 .6-3.8 .7z" fill="none" stroke="#f00" stroke-width=".28"/>
<path d="M353.6 167.5l3.8 .6-3.8 .7z" fill="#f00"/>
<path d="M327.1 176.9h1.2l-.6 3.7zM335.6 168.1h21.8M325.8 180.6h8.7M325.8 183.1h20.7" fill="none" stroke="#f00" stroke-width=".28"/>
<path d="M327.1 176.9h1.2l-.6 3.7z" fill="#f00"/>
<path d="M327.7 183.1l.6 3.8h-1.2z" fill="none" stroke="#f00" stroke-width=".28"/>
<path d="M327.7 183.1l.6 3.8h-1.2z" fill="#f00"/>
<path d="M327.7 168.3v22.3M318.5 185.7h14.3M318.5 188.6h14.3M319.8 181.9h1.2l-.6 3.8z" fill="none" stroke="#f00" stroke-width=".28"/>
<path d="M319.8 181.9h1.2l-.6 3.8z" fill="#f00"/>
<path d="M320.4 188.6l.6 3.8h-1.2z" fill="none" stroke="#f00" stroke-width=".28"/>
<path d="M320.4 188.6l.6 3.8h-1.2z" fill="#f00"/>
<path d="M320.4 178.2v33.8" fill="none" stroke="#f00" stroke-width=".28"/>
<path d="M288.2 218.6h126.7v5.9h-126.7z" fill-rule="evenodd" fill="#fff"/>
<path d="M358.5 180.6h20M359.1 194.6h19.4M376.7 180.6l.6 3.8h-1.3z" fill="none" stroke="#f00" stroke-width=".28"/>
<path d="M376.7 180.6l.6 3.8h-1.3z" fill="#f00"/>
<path d="M376 190.9h1.3l-.6 3.7z" fill="none" stroke="#f00" stroke-width=".28"/>
<path d="M376 190.9h1.3l-.6 3.7z" fill="#f00"/>
<path d="M376.7 180.6v14" fill="none" stroke="#f00" stroke-width=".28"/>
<g font-size="7" fill="#f00">
<text x="79" y="17.1">CORTE A-A</text>
<text x="324" y="36.7">VISTA B</text>
<text x="261.7" y="167">B</text>
<text x="118.3" y="186.2">C</text>
<text x="92.5" y="236.8">A</text>
<text x="185.3" y="236.8">A</text>
<text x="118.3" y="240">C</text>
</g>
<g font-size="5.8" fill="#f00">
<text x="340.2" y="139.3">O 28</text>
<text x="339" y="145.9">O27,32</text>
<text x="338" y="153.2">O 24,5</text>
<text x="340.2" y="159.9">O 24</text>
<text x="338" y="167.2">O 21,8</text>
</g>
<g font-size="5.6" fill="#00f">
<text x="294.1" y="274.4">BOTELLA 250 ml.</text>
<text x="309.4" y="282">B-306</text>
</g>
<g font-size="5.3" fill="#f00">
<text x="293.4" y="91.9" transform="rotate(-90 293.4 91.9)">139,5</text>
<text x="326.8" y="177" transform="rotate(-90 326.8 177)">2,5</text>
<text x="383.2" y="191.6" transform="rotate(-90 383.2 191.6)">16</text>
<text x="375.7" y="192.6" transform="rotate(-90 375.7 192.6)">14,2</text>
<text x="81.7" y="213.4" transform="rotate(-90 81.7 213.4)">40,5</text>
<text x="227.8" y="213.4" transform="rotate(-90 227.8 213.4)">22,5</text>
<text x="235.3" y="213.4" transform="rotate(-90 235.3 213.4)">16,6</text>
<text x="319.4" y="210.7" transform="rotate(-90 319.4 210.7)">PASO 3</text>
<text x="136.8" y="251.8">67</text>
</g>
<text font-size="5.3" x="288.2" y="223.3">NOTA: NUEVA ROSCA COMO LA B-307</text>
<text font-size="4.9" fill="#00f" x="236" y="281">1:1</text>
<g font-size="4.5">
<text x="351.6" y="210.1">DETALLE CUELLO</text>
<text x="333" y="234.1">Gramaje con espesor 1mm: 35.34 gr.</text>
</g>
<g font-size="4.2" fill="#f00">
<text x="207.7" y="190.2">CORTE C-C</text>
<text x="235.5" y="272.9">Esc.</text>
<text x="244.5" y="272.9">Tol.</text>
</g>
<text font-size="4.2" fill="#00f" x="244" y="280.8">±0.2</text>
<g font-size="3.5" fill="#f00">
<text x="97.9" y="36.8" transform="rotate(39 97.9 36.8)">R 8</text>
<text x="332.9" y="42.7">22,5</text>
<text x="354.6" y="48.7" transform="rotate(-55 354.6 48.7)">R 3</text>
<text x="359.1" y="51.2" transform="rotate(-38 359.1 51.2)">R 8</text>
<text x="370.6" y="87.7" transform="rotate(-90 370.6 87.7)">49</text>
<text x="114.8" y="144.8" transform="rotate(66 114.8 144.8)">R 2</text>
<text x="92.1" y="161.7" transform="rotate(-35 92.1 161.7)">R 8</text>
<text x="102.3" y="156.3" transform="rotate(75 102.3 156.3)">30°</text>
<text x="136.3" y="161.6">43,1</text>
<text x="137.8" y="167">49</text>
<text x="186.5" y="163" transform="rotate(-90 186.5 163)">1,7</text>
<text x="235.4" y="175.7">0,98</text>
<text x="99" y="183" transform="rotate(39 99 183)">R 8</text>
<text x="251.1" y="217.4" transform="rotate(18 251.1 217.4)">R 2</text>
<text x="239.6" y="230" transform="rotate(15 239.6 230)">30°</text>
<text x="102.5" y="237.4" transform="rotate(-57 102.5 237.4)">R 8</text>
</g>
<g font-size="2.9" fill="#f00">
<text x="297.7" y="243">MODIFICACIÓN</text>
<text x="391.7" y="243.1">INFORME</text>
<text x="241.4" y="247.1">VERSIÓN</text>
<text x="265.2" y="247">FECHA</text>
<text x="321.8" y="247">OPERACIÓN</text>
<text x="393.6" y="247">SI / NO</text>
</g>
<g font-size="2.8" fill="#00f">
<text x="246.1" y="251">01</text>
<text x="262.8" y="251">18/12/2020</text>
<text x="291.6" y="251">IGUALAR LA ROSCA CON LA BOTELLA DE 1000 ml (B-307)</text>
<text x="396.8" y="251">SI</text>
<text x="263.7" y="263">E.V.</text>
<text x="285.5" y="262.9">15/03/2021</text>
<text x="336.2" y="259">PETG</text>
<text x="339.2" y="263">--</text>
<text x="394.3" y="259">B-306</text>
<text x="397.8" y="262.9">-</text>
<text x="265.4" y="267">--</text>
<text x="291.7" y="266.9">--</text>
<text x="339" y="267">--</text>
<text x="397.2" y="267.1">--</text>
</g>
<g font-size="2.8" fill="#f00">
<text x="235.9" y="262.9">Dibujado</text>
<text x="263" y="259.1">Nombre</text>
<text x="288.7" y="258.8">Fecha</text>
<text x="305.7" y="258.9">Material figura</text>
<text x="305.7" y="262.8">Contracción</text>
<text x="356.3" y="259">Nº de molde</text>
<text x="356.3" y="262.9">Cantidad de figuras</text>
<text x="235.9" y="266.9">Comprobado</text>
<text x="305.7" y="267">Peso figura</text>
<text x="356.3" y="267">Referencia cliente</text>
<text x="244.3" y="286.4">Ref. CAD:B-306_20210315_BOTELLA_250ml_PETG.dft</text>
</g>
<text font-size="2.8" x="235" y="286.5">DinA</text>
<text font-size="1.7" x="316.1" y="286.8">3</text>
</svg>
